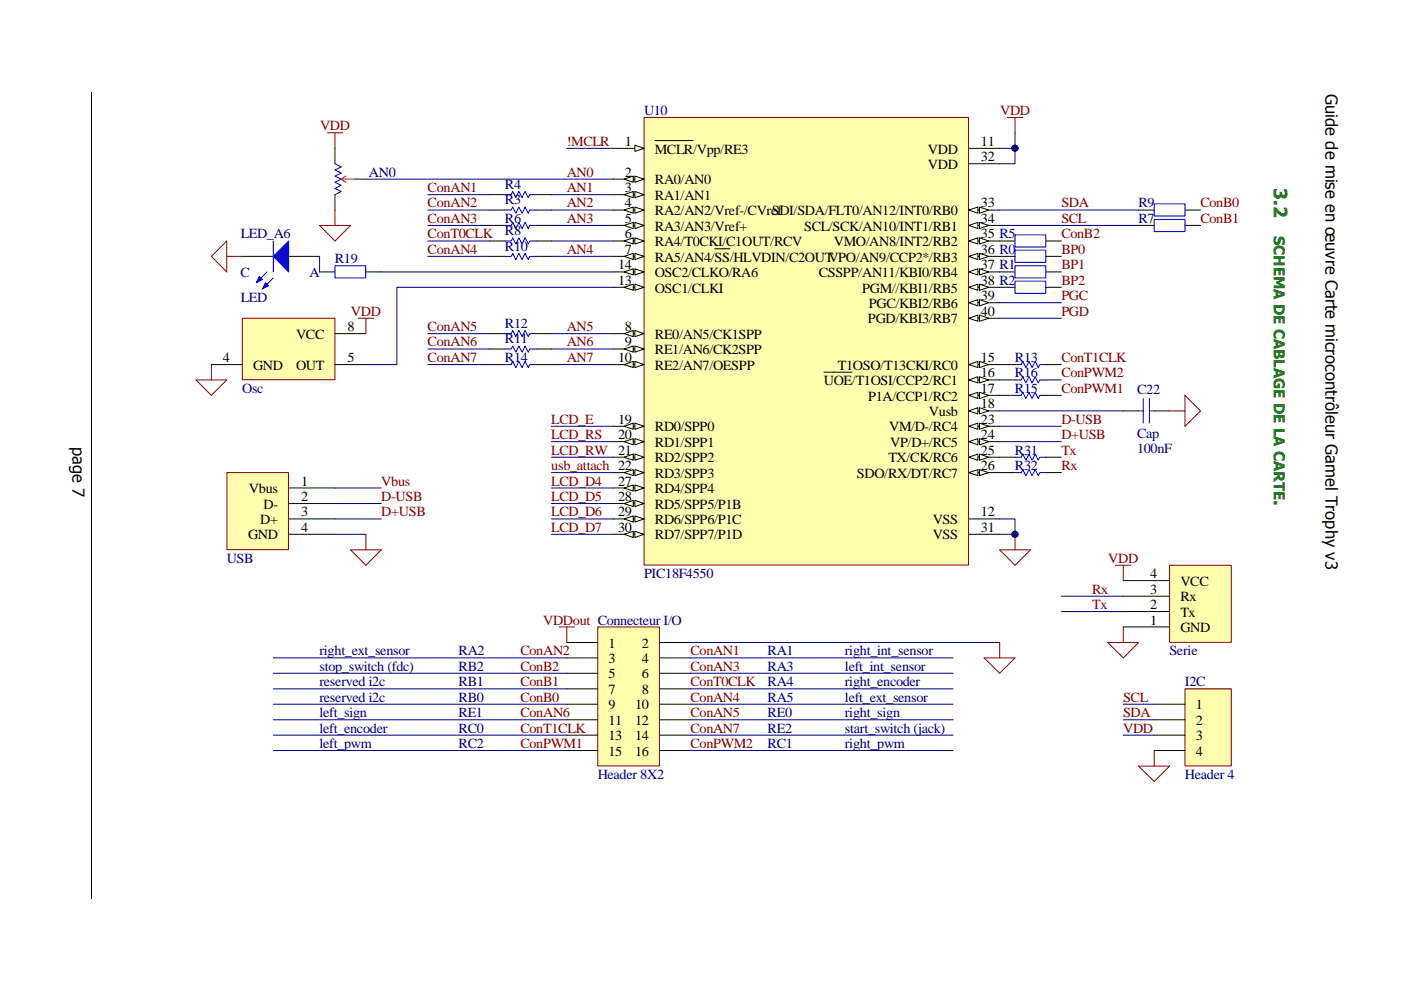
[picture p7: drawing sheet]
<svg xmlns="http://www.w3.org/2000/svg" width="297mm" height="210mm" viewBox="0 0 297 210" stroke-linecap="round" stroke-linejoin="round" font-family="sans-serif">
<path d="M19.4 19.5v171" fill="none" stroke="#000" stroke-width=".21"/>
<path d="M236.5 119.8h3.3M238.2 119.8v3.3M208.6 139.5h6.6l-3.3 3.2zM211.9 136.2v3.3M234.9 136.2h6.5l-3.2 3.3zM238.2 132.9v3.3" fill="none" stroke="#800000" stroke-width=".21"/>
<path d="M251.2 146h9.9v16.4h-9.9z" fill-rule="evenodd" fill="#ffffb0"/>
<path d="M244.7 159.1v3.3M251.2 146h9.9v16.4h-9.9zM241.4 162.4h6.6l-3.3 3.3z" fill="none" stroke="#800000" stroke-width=".21"/>
<path d="M244.7 149.3h6.5M244.7 152.6h6.5M244.7 155.9h6.5M244.7 159.1h6.5" fill="none" stroke="#000" stroke-width=".21"/>
<path d="M238.2 152.6h6.5M238.2 155.9h6.5M238.2 149.3h6.5" fill="none" stroke="#000080" stroke-width=".21"/>
<path d="M126.7 132.9h13.1v29.5h-13.1z" fill-rule="evenodd" fill="#ffffb0"/>
<path d="M126.7 132.9h13.1v29.5h-13.1z" fill="none" stroke="#800000" stroke-width=".21"/>
<g fill="none" stroke="#000" stroke-width=".21">
<path d="M120.2 136.2h6.5M120.2 139.5h6.5M139.9 136.2h6.5M139.9 139.5h6.5M120.2 142.7h6.5M120.2 146h6.5M120.2 149.3h6.5M120.2 152.6h6.5M120.2 155.9h6.5M120.2 159.1h6.5M139.9 142.7h6.5M139.9 146h6.5"/>
<path d="M139.9 149.3h6.5M139.9 152.6h6.5M139.9 155.9h6.5M139.9 159.1h6.5"/>
</g>
<path d="M57.9 139.5h62.3M57.9 142.7h62.3M57.9 146h62.3M57.9 149.3h62.3M57.9 152.6h62.3M57.9 159.1h62.3M57.9 155.9h62.3" fill="none" stroke="#000080" stroke-width=".21"/>
<path d="M248 119.8h13.1v16.4h-13.1z" fill-rule="evenodd" fill="#ffffb0"/>
<path d="M213.6 24.9h3.3M215.2 24.9v3.3M248 119.8h13.1v16.4h-13.1z" fill="none" stroke="#800000" stroke-width=".21"/>
<path d="M238.2 132.9h9.8M238.2 129.7h9.8M238.2 126.4h9.8M238.2 123.1h9.8" fill="none" stroke="#000" stroke-width=".21"/>
<path d="M215.2 28.2v3.3h-3.3" fill="none" stroke="#000080" stroke-width=".21"/>
<circle cx="215.2" cy="31.4" r=".65" fill="#000080"/>
<g fill="none" stroke="#000080" stroke-width=".21">
<path d="M215.2 31.5v3.2h-3.3"/>
<circle cx="215.2" cy="31.4" r=".65"/>
</g>
<circle cx="215.2" cy="31.4" r=".65" fill="#000080"/>
<g fill="none" stroke="#000080" stroke-width=".21">
<path d="M211.9 110h3.3v3.3h-3.3"/>
<circle cx="215.2" cy="31.4" r=".65"/>
</g>
<circle cx="215.2" cy="113.3" r=".64" fill="#000080"/>
<circle cx="215.2" cy="113.3" r=".64" fill="none" stroke="#000080" stroke-width=".21"/>
<path d="M211.9 116.6h6.6l-3.3 3.2zM215.2 113.3v3.3" fill="none" stroke="#800000" stroke-width=".21"/>
<circle cx="215.2" cy="113.3" r=".64" fill="#000080"/>
<g fill="none" stroke="#000080" stroke-width=".21">
<path d="M77.6 38h52.4M90.7 41.3h13.1M90.7 44.5h13.1M90.7 47.8h13.1M90.7 51.1h13.1M90.7 54.4h13.1M116.9 41.3h13.1M116.9 44.5h13.1M116.9 47.8h13.1M116.9 51.1h13.1M116.9 54.4h13.1M90.7 70.7h13.1"/>
<path d="M90.7 74h13.1M90.7 77.3h13.1M116.9 70.7h13.1M116.9 74h13.1M116.9 77.3h13.1M116.9 90.4h13.1M116.9 93.6h13.1M116.9 96.9h13.1M116.9 103.5h13.1M116.9 106.8h13.1M116.9 110h13.1M116.9 113.3h13.1"/>
<circle cx="215.2" cy="113.3" r=".64"/>
</g>
<g fill="none" stroke="#000" stroke-width=".21">
<path d="M71 31.5v3.2M75.3 38h2.3M51.4 54.4h6.5M61.2 54.4h6.6M71 41.3v3.2M103.8 41.3h3.3M103.8 44.5h3.3M103.8 47.8h3.3M103.8 51.1h3.3M103.8 54.4h3.3M113.6 41.3h3.3M113.6 44.5h3.3"/>
<path d="M113.6 47.8h3.3M113.6 51.1h3.3M113.6 54.4h3.3M103.8 70.7h3.3M103.8 74h3.3M103.8 77.3h3.3M113.6 70.7h3.3M113.6 74h3.3M113.6 77.3h3.3"/>
</g>
<path d="M71 34.7l1.3 .7-1.3 .6 1.3 .7-1.3 .6 1.3 .7-1.3 .7 1.3 .6-1.3 .7 1.3 .6-1.3 .7M107.1 41.3h1.3l.3-.7 .7 1.3 .6-1.3 .7 1.3 .6-1.3 .7 1.3 .3-.6h1.3M107.1 44.5h1.3l.3-.6 .7 1.3 .6-1.3 .7 1.3 .6-1.3 .7 1.3 .3-.7h1.3M107.1 47.8h1.3l.3-.6 .7 1.3 .6-1.3 .7 1.3 .6-1.3 .7 1.3 .3-.7h1.3M107.1 51.1h1.3l.3-.7 .7 1.3 .6-1.3 .7 1.3 .6-1.3 .7 1.3 .3-.6h1.3M107.1 54.4h1.3l.3-.7 .7 1.3 .6-1.3 .7 1.3 .6-1.3 .7 1.3 .3-.6h1.3M107.1 70.7h1.3l.3-.6 .7 1.3 .6-1.3 .7 1.3 .6-1.3 .7 1.3 .3-.7h1.3M107.1 74h1.3l.3-.6 .7 1.3 .6-1.3 .7 1.3 .6-1.3 .7 1.3 .3-.7h1.3M107.1 77.3h1.3l.3-.7 .7 1.3 .6-1.3 .7 1.3 .6-1.3 .7 1.3 .3-.6h1.3" fill="none" stroke="#00f" stroke-width=".21"/>
<path d="M72.7 38h2.6M73.3 37.3l-1 .7 1 .7" fill="none" stroke="#f00" stroke-width=".21"/>
<path d="M69.4 28.2h3.3M71 28.2v3.3M67.8 47.8h6.5l-3.3 3.3zM71 44.5v3.3" fill="none" stroke="#800000" stroke-width=".21"/>
<path d="M57.9 54.4l3.3-3.3v6.6z" fill="#00f"/>
<path d="M56.6 57.7l-2.3 2.2M57.9 54.4l3.3-3.3v6.6zM57.9 58.9l-2.2 2.4" fill="none" stroke="#00f" stroke-width=".21"/>
<path d="M55 58.6l.7 .7-1.4 .6z" fill="#00f"/>
<path d="M55 58.6l.7 .7-1.4 .6z" fill="none" stroke="#00f" stroke-width=".21"/>
<path d="M56.3 59.9l.6 .7-1.2 .7z" fill="#00f"/>
<path d="M56.3 59.9l.6 .7-1.2 .7zM57.9 51.1v6.6" fill="none" stroke="#00f" stroke-width=".21"/>
<path d="M48.1 51.1v6.6l-3.3-3.3zM48.1 54.4h3.3M44.8 77.3v3.3M41.6 80.6h6.5l-3.3 3.2z" fill="none" stroke="#800000" stroke-width=".21"/>
<path d="M67.8 54.4v3.3M80.8 57.7h49.2" fill="none" stroke="#000080" stroke-width=".21"/>
<path d="M51.4 67.5h19.6v13h-19.6z" fill-rule="evenodd" fill="#ffffb0"/>
<path d="M51.4 67.5h19.6v13h-19.6zM75.9 67.5h3.3M77.6 67.5v3.2M74.3 116.6h6.5l-3.2 3.2zM77.6 113.3v3.3" fill="none" stroke="#800000" stroke-width=".21"/>
<g fill="none" stroke="#000" stroke-width=".21">
<path d="M44.8 77.3h6.6M71 77.3h6.6M71 70.7h6.6M211.9 77.3h3.3M221.8 77.3h3.2M211.9 96.9h3.3M211.9 83.8h3.3M211.9 80.6h3.3M221.8 96.9h3.2M221.8 83.8h3.2M221.8 80.6h3.2M211.9 100.2h3.3"/>
<path d="M221.8 100.2h3.2"/>
</g>
<path d="M120.2 31.5h9.8M130 60.9h-45.9v16.4h-6.5M211.9 67.5h13.1M211.9 64.2h13.1M211.9 90.4h13.1M211.9 93.6h13.1M71 106.8h9.8M71 110h9.8M71 113.3h6.6M71 103.5h9.8M116.9 100.2h13.1" fill="none" stroke="#000080" stroke-width=".21"/>
<path d="M215.2 77.3h1.3l.4-.7 .6 1.3 .7-1.3 .6 1.3 .7-1.3 .6 1.3 .4-.6h1.3M215.2 96.9h1.3l.4-.6 .6 1.3 .7-1.3 .6 1.3 .7-1.3 .6 1.3 .4-.7h1.3M215.2 83.8h1.3l.4-.6 .6 1.3 .7-1.3 .6 1.3 .7-1.3 .6 1.3 .4-.7h1.3M215.2 80.6h1.3l.4-.7 .6 1.3 .7-1.3 .6 1.3 .7-1.3 .6 1.3 .4-.6h1.3M215.2 100.2h1.3l.4-.6 .6 1.2 .7-1.2 .6 1.2 .7-1.2 .6 1.2 .4-.6h1.3" fill="none" stroke="#00f" stroke-width=".21"/>
<path d="M136.6 24.9h68.7v94.9h-68.7z" fill-rule="evenodd" fill="#ffffb0"/>
<path d="M136.6 24.9h68.7v94.9h-68.7z" fill="none" stroke="#800000" stroke-width=".21"/>
<path d="M130 38h6.6" fill="none" stroke="#000" stroke-width=".21"/>
<path d="M134.6 37.3l2 .7-2 .7z" fill="#ffffe8"/>
<path d="M134.6 37.3l2 .7-2 .7z" fill="none" stroke="#000" stroke-width=".21"/>
<path d="M132.3 38l2-.7v1.4z" fill="#ffffe8"/>
<path d="M132.3 38l2-.7v1.4zM130 41.3h6.6" fill="none" stroke="#000" stroke-width=".21"/>
<path d="M134.6 40.6l2 .7-2 .6z" fill="#ffffe8"/>
<path d="M134.6 40.6l2 .7-2 .6z" fill="none" stroke="#000" stroke-width=".21"/>
<path d="M132.3 41.3l2-.7v1.3z" fill="#ffffe8"/>
<path d="M130 44.5h6.6M132.3 41.3l2-.7v1.3z" fill="none" stroke="#000" stroke-width=".21"/>
<path d="M134.6 43.9l2 .6-2 .7z" fill="#ffffe8"/>
<path d="M134.6 43.9l2 .6-2 .7z" fill="none" stroke="#000" stroke-width=".21"/>
<path d="M132.3 44.5l2-.6v1.3z" fill="#ffffe8"/>
<path d="M130 47.8h6.6M132.3 44.5l2-.6v1.3z" fill="none" stroke="#000" stroke-width=".21"/>
<path d="M134.6 47.2l2 .6-2 .7z" fill="#ffffe8"/>
<path d="M134.6 47.2l2 .6-2 .7z" fill="none" stroke="#000" stroke-width=".21"/>
<path d="M132.3 47.8l2-.6v1.3z" fill="#ffffe8"/>
<path d="M132.3 47.8l2-.6v1.3zM205.4 44.5h6.5" fill="none" stroke="#000" stroke-width=".21"/>
<path d="M205.4 44.5l1.9-.6v1.3z" fill="#ffffe8"/>
<path d="M205.4 44.5l1.9-.6v1.3z" fill="none" stroke="#000" stroke-width=".21"/>
<path d="M207.7 43.9l1.9 .6-1.9 .7z" fill="#ffffe8"/>
<path d="M205.4 47.8h6.5M207.7 43.9l1.9 .6-1.9 .7z" fill="none" stroke="#000" stroke-width=".21"/>
<path d="M205.4 47.8l1.9-.6v1.3z" fill="#ffffe8"/>
<path d="M205.4 47.8l1.9-.6v1.3z" fill="none" stroke="#000" stroke-width=".21"/>
<path d="M207.7 47.2l1.9 .6-1.9 .7z" fill="#ffffe8"/>
<path d="M205.4 51.1h6.5M207.7 47.2l1.9 .6-1.9 .7z" fill="none" stroke="#000" stroke-width=".21"/>
<path d="M205.4 51.1l1.9-.7v1.3z" fill="#ffffe8"/>
<path d="M205.4 51.1l1.9-.7v1.3z" fill="none" stroke="#000" stroke-width=".21"/>
<path d="M207.7 50.4l1.9 .7-1.9 .6z" fill="#ffffe8"/>
<path d="M205.4 54.4h6.5M207.7 50.4l1.9 .7-1.9 .6z" fill="none" stroke="#000" stroke-width=".21"/>
<path d="M205.4 54.4l1.9-.7v1.3z" fill="#ffffe8"/>
<path d="M205.4 54.4l1.9-.7v1.3z" fill="none" stroke="#000" stroke-width=".21"/>
<path d="M207.7 53.7l1.9 .7-1.9 .6z" fill="#ffffe8"/>
<path d="M205.4 57.7h6.5M207.7 53.7l1.9 .7-1.9 .6z" fill="none" stroke="#000" stroke-width=".21"/>
<path d="M205.4 57.7l1.9-.7v1.3z" fill="#ffffe8"/>
<path d="M205.4 57.7l1.9-.7v1.3z" fill="none" stroke="#000" stroke-width=".21"/>
<path d="M207.7 57l1.9 .7-1.9 .6z" fill="#ffffe8"/>
<path d="M207.7 57l1.9 .7-1.9 .6zM205.4 60.9h6.5" fill="none" stroke="#000" stroke-width=".21"/>
<path d="M205.4 60.9l1.9-.7v1.4z" fill="#ffffe8"/>
<path d="M205.4 60.9l1.9-.7v1.4z" fill="none" stroke="#000" stroke-width=".21"/>
<path d="M207.7 60.2l1.9 .7-1.9 .7z" fill="#ffffe8"/>
<path d="M205.4 64.2h6.5M207.7 60.2l1.9 .7-1.9 .7z" fill="none" stroke="#000" stroke-width=".21"/>
<path d="M205.4 64.2l1.9-.7v1.4z" fill="#ffffe8"/>
<path d="M205.4 64.2l1.9-.7v1.4z" fill="none" stroke="#000" stroke-width=".21"/>
<path d="M207.7 63.5l1.9 .7-1.9 .7z" fill="#ffffe8"/>
<path d="M205.4 67.5h6.5M207.7 63.5l1.9 .7-1.9 .7z" fill="none" stroke="#000" stroke-width=".21"/>
<path d="M205.4 67.5l1.9-.7v1.3z" fill="#ffffe8"/>
<path d="M205.4 67.5l1.9-.7v1.3z" fill="none" stroke="#000" stroke-width=".21"/>
<path d="M207.7 66.8l1.9 .7-1.9 .6z" fill="#ffffe8"/>
<path d="M130 31.5h6.6M207.7 66.8l1.9 .7-1.9 .6zM205.4 113.3h6.5" fill="none" stroke="#000" stroke-width=".21"/>
<path d="M134.6 30.8l2 .7-2 .6z" fill="#ffffe8"/>
<path d="M134.6 30.8l2 .7-2 .6zM138.8 29.8h8.2M130 60.9h6.6" fill="none" stroke="#000" stroke-width=".21"/>
<path d="M134.6 60.2l2 .7-2 .7z" fill="#ffffe8"/>
<path d="M134.6 60.2l2 .7-2 .7z" fill="none" stroke="#000" stroke-width=".21"/>
<path d="M132.3 60.9l2-.7v1.4z" fill="#ffffe8"/>
<path d="M130 57.7h6.6M132.3 60.9l2-.7v1.4z" fill="none" stroke="#000" stroke-width=".21"/>
<path d="M134.6 57l2 .7-2 .6z" fill="#ffffe8"/>
<path d="M134.6 57l2 .7-2 .6z" fill="none" stroke="#000" stroke-width=".21"/>
<path d="M132.3 57.7l2-.7v1.3z" fill="#ffffe8"/>
<path d="M205.4 31.5h6.5M205.4 34.7h6.5M130 51.1h6.6M132.3 57.7l2-.7v1.3zM205.4 110h6.5" fill="none" stroke="#000" stroke-width=".21"/>
<path d="M134.6 50.4l2 .7-2 .6z" fill="#ffffe8"/>
<path d="M134.6 50.4l2 .7-2 .6z" fill="none" stroke="#000" stroke-width=".21"/>
<path d="M132.3 51.1l2-.7v1.3z" fill="#ffffe8"/>
<path d="M130 54.4h6.6M132.3 51.1l2-.7v1.3z" fill="none" stroke="#000" stroke-width=".21"/>
<path d="M134.6 53.7l2 .7-2 .6z" fill="#ffffe8"/>
<path d="M134.6 53.7l2 .7-2 .6z" fill="none" stroke="#000" stroke-width=".21"/>
<path d="M132.3 54.4l2-.7v1.3z" fill="#ffffe8"/>
<path d="M132.3 54.4l2-.7v1.3zM151.5 52.7h3.3M205.4 77.3h6.5" fill="none" stroke="#000" stroke-width=".21"/>
<path d="M205.4 77.3l1.9-.7v1.3z" fill="#ffffe8"/>
<path d="M205.4 77.3l1.9-.7v1.3z" fill="none" stroke="#000" stroke-width=".21"/>
<path d="M207.7 76.6l1.9 .7-1.9 .6z" fill="#ffffe8"/>
<path d="M207.7 76.6l1.9 .7-1.9 .6zM205.4 80.6h6.5" fill="none" stroke="#000" stroke-width=".21"/>
<path d="M205.4 80.6l1.9-.7v1.3z" fill="#ffffe8"/>
<path d="M205.4 80.6l1.9-.7v1.3z" fill="none" stroke="#000" stroke-width=".21"/>
<path d="M207.7 79.9l1.9 .7-1.9 .6z" fill="#ffffe8"/>
<path d="M174.7 78.9h5.9M207.7 79.9l1.9 .7-1.9 .6zM205.4 83.8h6.5" fill="none" stroke="#000" stroke-width=".21"/>
<path d="M205.4 83.8l1.9-.6v1.3z" fill="#ffffe8"/>
<path d="M205.4 83.8l1.9-.6v1.3z" fill="none" stroke="#000" stroke-width=".21"/>
<path d="M207.7 83.2l1.9 .6-1.9 .7z" fill="#ffffe8"/>
<path d="M205.4 87.1h6.5M207.7 83.2l1.9 .6-1.9 .7z" fill="none" stroke="#000" stroke-width=".21"/>
<path d="M205.4 87.1l1.9-.7v1.4z" fill="#ffffe8"/>
<path d="M205.4 87.1l1.9-.7v1.4z" fill="none" stroke="#000" stroke-width=".21"/>
<path d="M207.7 86.4l1.9 .7-1.9 .7z" fill="#ffffe8"/>
<path d="M205.4 90.4h6.5M207.7 86.4l1.9 .7-1.9 .7z" fill="none" stroke="#000" stroke-width=".21"/>
<path d="M205.4 90.4l1.9-.7v1.3z" fill="#ffffe8"/>
<path d="M205.4 90.4l1.9-.7v1.3z" fill="none" stroke="#000" stroke-width=".21"/>
<path d="M207.7 89.7l1.9 .7-1.9 .6z" fill="#ffffe8"/>
<path d="M205.4 93.6h6.5M207.7 89.7l1.9 .7-1.9 .6z" fill="none" stroke="#000" stroke-width=".21"/>
<path d="M205.4 93.6l1.9-.6v1.3z" fill="#ffffe8"/>
<path d="M205.4 93.6l1.9-.6v1.3z" fill="none" stroke="#000" stroke-width=".21"/>
<path d="M207.7 93l1.9 .6-1.9 .7z" fill="#ffffe8"/>
<path d="M205.4 96.9h6.5M207.7 93l1.9 .6-1.9 .7z" fill="none" stroke="#000" stroke-width=".21"/>
<path d="M205.4 96.9l1.9-.6v1.3z" fill="#ffffe8"/>
<path d="M205.4 96.9l1.9-.6v1.3z" fill="none" stroke="#000" stroke-width=".21"/>
<path d="M207.7 96.3l1.9 .6-1.9 .7z" fill="#ffffe8"/>
<path d="M207.7 96.3l1.9 .6-1.9 .7zM205.4 100.2h6.5" fill="none" stroke="#000" stroke-width=".21"/>
<path d="M205.4 100.2l1.9-.6v1.2z" fill="#ffffe8"/>
<path d="M205.4 100.2l1.9-.6v1.2z" fill="none" stroke="#000" stroke-width=".21"/>
<path d="M207.7 99.6l1.9 .6-1.9 .6z" fill="#ffffe8"/>
<path d="M130 90.4h6.6M207.7 99.6l1.9 .6-1.9 .6z" fill="none" stroke="#000" stroke-width=".21"/>
<path d="M134.6 89.7l2 .7-2 .6z" fill="#ffffe8"/>
<path d="M134.6 89.7l2 .7-2 .6z" fill="none" stroke="#000" stroke-width=".21"/>
<path d="M132.3 90.4l2-.7v1.3z" fill="#ffffe8"/>
<path d="M130 93.6h6.6M132.3 90.4l2-.7v1.3z" fill="none" stroke="#000" stroke-width=".21"/>
<path d="M134.6 93l2 .6-2 .7z" fill="#ffffe8"/>
<path d="M134.6 93l2 .6-2 .7z" fill="none" stroke="#000" stroke-width=".21"/>
<path d="M132.3 93.6l2-.6v1.3z" fill="#ffffe8"/>
<path d="M130 96.9h6.6M132.3 93.6l2-.6v1.3z" fill="none" stroke="#000" stroke-width=".21"/>
<path d="M134.6 96.3l2 .6-2 .7z" fill="#ffffe8"/>
<path d="M134.6 96.3l2 .6-2 .7z" fill="none" stroke="#000" stroke-width=".21"/>
<path d="M132.3 96.9l2-.6v1.3z" fill="#ffffe8"/>
<path d="M132.3 96.9l2-.6v1.3zM130 100.2h6.6" fill="none" stroke="#000" stroke-width=".21"/>
<path d="M134.6 99.6l2 .6-2 .6z" fill="#ffffe8"/>
<path d="M134.6 99.6l2 .6-2 .6z" fill="none" stroke="#000" stroke-width=".21"/>
<path d="M132.3 100.2l2-.6v1.2z" fill="#ffffe8"/>
<path d="M130 103.5h6.6M132.3 100.2l2-.6v1.2z" fill="none" stroke="#000" stroke-width=".21"/>
<path d="M134.6 102.8l2 .7-2 .6z" fill="#ffffe8"/>
<path d="M134.6 102.8l2 .7-2 .6z" fill="none" stroke="#000" stroke-width=".21"/>
<path d="M132.3 103.5l2-.7v1.3z" fill="#ffffe8"/>
<path d="M130 106.8h6.6M132.3 103.5l2-.7v1.3z" fill="none" stroke="#000" stroke-width=".21"/>
<path d="M134.6 106.1l2 .7-2 .6z" fill="#ffffe8"/>
<path d="M134.6 106.1l2 .7-2 .6z" fill="none" stroke="#000" stroke-width=".21"/>
<path d="M132.3 106.8l2-.7v1.3z" fill="#ffffe8"/>
<path d="M130 110h6.6M132.3 106.8l2-.7v1.3z" fill="none" stroke="#000" stroke-width=".21"/>
<path d="M134.6 109.4l2 .6-2 .7z" fill="#ffffe8"/>
<path d="M134.6 109.4l2 .6-2 .7z" fill="none" stroke="#000" stroke-width=".21"/>
<path d="M132.3 110l2-.6v1.3z" fill="#ffffe8"/>
<path d="M130 113.3h6.6M132.3 110l2-.6v1.3z" fill="none" stroke="#000" stroke-width=".21"/>
<path d="M134.6 112.6l2 .7-2 .7z" fill="#ffffe8"/>
<path d="M134.6 112.6l2 .7-2 .7z" fill="none" stroke="#000" stroke-width=".21"/>
<path d="M132.3 113.3l2-.7v1.4z" fill="#ffffe8"/>
<path d="M130 70.7h6.6M132.3 113.3l2-.7v1.4z" fill="none" stroke="#000" stroke-width=".21"/>
<path d="M134.6 70.1l2 .6-2 .7z" fill="#ffffe8"/>
<path d="M134.6 70.1l2 .6-2 .7z" fill="none" stroke="#000" stroke-width=".21"/>
<path d="M132.3 70.7l2-.6v1.3z" fill="#ffffe8"/>
<path d="M130 74h6.6M132.3 70.7l2-.6v1.3z" fill="none" stroke="#000" stroke-width=".21"/>
<path d="M134.6 73.4l2 .6-2 .7z" fill="#ffffe8"/>
<path d="M134.6 73.4l2 .6-2 .7z" fill="none" stroke="#000" stroke-width=".21"/>
<path d="M132.3 74l2-.6v1.3z" fill="#ffffe8"/>
<path d="M130 77.3h6.6M132.3 74l2-.6v1.3z" fill="none" stroke="#000" stroke-width=".21"/>
<path d="M134.6 76.6l2 .7-2 .6z" fill="#ffffe8"/>
<path d="M134.6 76.6l2 .7-2 .6z" fill="none" stroke="#000" stroke-width=".21"/>
<path d="M132.3 77.3l2-.7v1.3z" fill="#ffffe8"/>
<g fill="none" stroke="#000" stroke-width=".21">
<path d="M67.8 57.7h3.2M77.6 57.7h3.2M211.9 54.4h3.3M211.9 51.1h3.3M211.9 57.7h3.3M221.8 54.4h3.2M221.8 51.1h3.2M221.8 57.7h3.2M241.4 47.8h3.3M241.4 44.5h3.3M251.2 47.8h3.3M251.2 44.5h3.3"/>
<path d="M132.3 77.3l2-.7v1.3zM211.9 60.9h3.3M221.8 60.9h3.2M238.2 87.1h3.2M244.7 87.1h3.3"/>
</g>
<path d="M248 87.1h3.2M251.2 83.8l3.3 3.3-3.3 3.3zM118.6 132.9h3.2M120.2 132.9v3.3" fill="none" stroke="#800000" stroke-width=".21"/>
<path d="M211.9 44.5h29.5M211.9 47.8h29.5M211.9 87.1h26.3" fill="none" stroke="#000080" stroke-width=".21"/>
<path d="M71 56.3h6.5v2.6h-6.5zM215.2 53h6.5v2.6h-6.5zM215.2 49.8h6.5v2.6h-6.5zM215.2 56.3h6.5v2.6h-6.5zM215.2 59.6h6.5v2.6h-6.5zM244.7 46.5h6.5v2.6h-6.5zM244.7 43.2h6.5v2.6h-6.5zM241.4 87.1h1M242.4 84.5v5.2M243.7 84.5v5.2M243.7 87.1h1" fill="none" stroke="#00f" stroke-width=".21"/>
<path d="M48.1 100.2h13.1v16.3h-13.1z" fill-rule="evenodd" fill="#ffffb0"/>
<path d="M48.1 100.2h13.1v16.3h-13.1z" fill="none" stroke="#800000" stroke-width=".21"/>
<path d="M61.2 103.5h9.8M61.2 106.8h9.8M61.2 110h9.8M61.2 113.3h9.8" fill="none" stroke="#000" stroke-width=".21"/>
<path d="M146.4 136.2h65.5M146.4 139.5h55.7M225 126.4h13.2M225 129.7h13.2M146.4 142.7h55.7M146.4 146h55.7M146.4 149.3h55.7M146.4 152.6h55.7M146.4 155.9h55.7M146.4 159.1h55.7" fill="none" stroke="#000080" stroke-width=".21"/>
<g font-size="3.9" fill="#008000">
<text x="270.1" y="40" transform="rotate(90 270.1 40)">3.2</text>
<text x="270.1" y="106.1" transform="rotate(90 270.1 106.1)">.</text>
</g>
<g font-size="3.5">
<text x="281" y="20" transform="rotate(90 281 20)">Guide de mise en œuvre Carte microcontrôleur Gamel Trophy v3</text>
<text x="15.4" y="94.7" transform="rotate(90 15.4 94.7)">page 7</text>
</g>
<text font-size="3.2" fill="#008000" x="270.1" y="50" transform="rotate(90 270.1 50)">SCHEMA DE CABLAGE DE LA CARTE</text>
<g font-size="3" fill="#800000">
<text x="67.8" y="27.6">VDD</text>
<text x="212" y="24.3">VDD</text>
<text x="120.2" y="30.9">!MCLR</text>
<text x="90.7" y="40.7">ConAN1</text>
<text x="120.2" y="40.7">AN1</text>
<text x="120.2" y="37.5">AN0</text>
<text x="90.7" y="44">ConAN2</text>
<text x="90.7" y="47.3">ConAN3</text>
<text x="120.2" y="44">AN2</text>
<text x="120.2" y="47.3">AN3</text>
<text x="225" y="47.3">SCL</text>
<text x="225" y="44">SDA</text>
<text x="254.5" y="44">ConB0</text>
<text x="254.5" y="47.3">ConB1</text>
<text x="90.7" y="50.5">ConT0CLK</text>
<text x="90.7" y="53.8">ConAN4</text>
<text x="120.2" y="53.8">AN4</text>
<text x="225" y="53.8">BP0</text>
<text x="225" y="50.5">ConB2</text>
<text x="225" y="57.1">BP1</text>
<text x="225" y="63.6">PGC</text>
<text x="225" y="60.4">BP2</text>
<text x="74.4" y="66.9">VDD</text>
<text x="90.7" y="70.2">ConAN5</text>
<text x="120.2" y="70.2">AN5</text>
<text x="225" y="66.9">PGD</text>
<text x="90.7" y="73.4">ConAN6</text>
<text x="90.7" y="76.8">ConAN7</text>
<text x="120.2" y="73.4">AN6</text>
<text x="120.2" y="76.8">AN7</text>
<text x="225" y="76.8">ConT1CLK</text>
<text x="225" y="83.3">ConPWM1</text>
<text x="225" y="80">ConPWM2</text>
<text x="116.9" y="89.8">LCD_E</text>
<text x="225" y="89.8">D-USB</text>
<text x="116.9" y="93.1">LCD_RS</text>
<text x="225" y="93.1">D+USB</text>
<text x="116.9" y="96.4">LCD_RW</text>
<text x="116.9" y="99.7">usb_attach 22</text>
<text x="225" y="96.4">Tx</text>
<text x="225" y="99.7">Rx</text>
<text x="80.8" y="106.2">D-USB</text>
<text x="80.8" y="103">Vbus</text>
<text x="116.9" y="103">LCD_D4</text>
<text x="116.9" y="106.2">LCD_D5</text>
<text x="80.8" y="109.5">D+USB</text>
<text x="116.9" y="109.5">LCD_D6</text>
<text x="116.9" y="112.8">LCD_D7</text>
<text x="235" y="119.3">VDD</text>
<text x="231.5" y="125.9">Rx</text>
<text x="231.5" y="129.1">Tx</text>
<text x="115.2" y="132.4">VDDout Connecteur I/O</text>
<text x="110.3" y="138.9">ConAN2</text>
<text x="110.3" y="142.2">ConB2</text>
<text x="146.4" y="138.9">ConAN1</text>
<text x="146.4" y="142.2">ConAN3</text>
<text x="110.3" y="148.8">ConB0</text>
<text x="110.3" y="145.5">ConB1</text>
<text x="146.4" y="148.8">ConAN4</text>
<text x="146.4" y="145.5">ConT0CLK</text>
<text x="238.1" y="148.8">SCL</text>
<text x="110.3" y="152.1">ConAN6</text>
<text x="110.3" y="155.3">ConT1CLK</text>
<text x="146.4" y="152.1">ConAN5</text>
<text x="146.4" y="155.3">ConAN7</text>
<text x="238.1" y="152.1">SDA</text>
<text x="238.1" y="155.3">VDD</text>
<text x="110.3" y="158.6">ConPWM1</text>
<text x="146.4" y="158.6">ConPWM2</text>
</g>
<g font-size="3" fill="#000080">
<text x="136.6" y="24.3">U10</text>
<text x="78.2" y="37.5">AN0</text>
<text x="107" y="40">R4</text>
<text x="107" y="43.3">R3</text>
<text x="107" y="47.3">R6</text>
<text x="241.4" y="47.3">R7</text>
<text x="241.4" y="44">R9</text>
<text x="51" y="50.5">LED_A6</text>
<text x="107" y="49.9">R8</text>
<text x="107" y="53.2">R10</text>
<text x="51" y="58.7">C</text>
<text x="65.6" y="58.7">A</text>
<text x="71" y="55.8">R19</text>
<text x="51" y="64">LED</text>
<text x="107" y="69.6">R12</text>
<text x="107" y="72.8">R11</text>
<text x="107" y="76.8">R14</text>
<text x="215.2" y="76.8">R13</text>
<text x="51.3" y="83.3">Osc</text>
<text x="215.2" y="83.3">R15</text>
<text x="215.2" y="80">R16</text>
<text x="241.1" y="83.6">C22</text>
<text x="241.1" y="92.8">Cap</text>
<text x="215.2" y="96.4">R31</text>
<text x="215.2" y="99.7">R32</text>
<text x="241.1" y="96.1">100nF</text>
<text x="48.1" y="119.3">USB</text>
<text x="136.6" y="122.6">PIC18F4550</text>
<text x="67.7" y="142.2">stop_switch (fdc)</text>
<text x="67.7" y="138.9">right_ext_sensor</text>
<text x="97.2" y="138.9">RA2</text>
<text x="97.2" y="142.2">RB2</text>
<text x="162.8" y="138.9">RA1</text>
<text x="162.8" y="142.2">RA3</text>
<text x="179.1" y="138.9">right_int_sensor</text>
<text x="179.1" y="142.2">left_int_sensor</text>
<text x="247.9" y="138.9">Serie</text>
<text x="67.7" y="145.5">reserved i2c</text>
<text x="67.7" y="148.8">reserved i2c</text>
<text x="97.2" y="148.8">RB0</text>
<text x="97.2" y="145.5">RB1</text>
<text x="162.8" y="148.8">RA5</text>
<text x="162.8" y="145.5">RA4</text>
<text x="179.1" y="148.8">left_ext_sensor</text>
<text x="179.1" y="145.5">right_encoder</text>
<text x="251.2" y="145.5">I2C</text>
<text x="67.7" y="152.1">left_sign</text>
<text x="67.7" y="155.3">left_encoder</text>
<text x="97.2" y="152.1">RE1</text>
<text x="97.2" y="155.3">RC0</text>
<text x="162.8" y="152.1">RE0</text>
<text x="162.8" y="155.3">RE2</text>
<text x="179.1" y="152.1">right_sign</text>
<text x="179.1" y="155.3">start_switch (jack)</text>
<text x="67.7" y="158.6">left_pwm</text>
<text x="97.2" y="158.6">RC2</text>
<text x="162.8" y="158.6">RC1</text>
<text x="179.1" y="158.6">right_pwm</text>
<text x="126.7" y="165.1">Header 8X2</text>
<text x="251.2" y="165.1">Header 4</text>
</g>
<g font-size="3">
<text x="132.5" y="30.9">1</text>
<text x="138.8" y="32.6">MCLR/Vpp/RE3</text>
<text x="196.8" y="32.6">VDD</text>
<text x="196.8" y="35.8">VDD</text>
<text x="208" y="30.9">11</text>
<text x="208" y="34.2">32</text>
<text x="132.5" y="37.5">2</text>
<text x="132.5" y="40.7">3</text>
<text x="138.8" y="39.1">RA0/AN0</text>
<text x="132.5" y="44">4</text>
<text x="132.5" y="47.3">5</text>
<text x="138.8" y="42.4">RA1/AN1</text>
<text x="138.8" y="45.6">RA2/AN2/Vref-/CVref</text>
<text x="163.6" y="45.6">SDI/SDA/FLT0/AN12/INT0/RB0</text>
<text x="208" y="44">33</text>
<text x="208" y="47.3">34</text>
<text x="132.5" y="50.5">6</text>
<text x="132.5" y="53.8">7</text>
<text x="138.8" y="48.9">RA3/AN3/Vref+</text>
<text x="138.8" y="52.2">RA4/T0CKI/C1OUT/RCV</text>
<text x="170.5" y="48.9">SCL/SCK/AN10/INT1/RB1</text>
<text x="176.8" y="52.2">VMO/AN8/INT2/RB2</text>
<text x="208" y="50.5">35 R5</text>
<text x="208" y="53.8">36 R0</text>
<text x="131" y="57.1">14</text>
<text x="138.8" y="58.7">OSC2/CLKO/RA6</text>
<text x="138.8" y="55.5">RA5/AN4/SS/HLVDIN/C2OUTVPO/AN9/CCP2*/RB3</text>
<text x="173.6" y="58.7">CSSPP/AN11/KBI0/RB4</text>
<text x="208" y="57.1">37 R1</text>
<text x="131" y="60.4">13</text>
<text x="138.8" y="62">OSC1/CLKI</text>
<text x="182.8" y="62">PGM//KBI1/RB5</text>
<text x="184.2" y="65.3">PGC/KBI2/RB6</text>
<text x="208" y="60.4">38 R2</text>
<text x="208" y="63.6">39</text>
<text x="62.8" y="71.8">VCC</text>
<text x="73.6" y="70.2">8</text>
<text x="132.5" y="70.2">8</text>
<text x="138.8" y="71.8">RE0/AN5/CK1SPP</text>
<text x="184" y="68.5">PGD/KBI3/RB7</text>
<text x="208" y="66.9">40</text>
<text x="47.3" y="76.8">4</text>
<text x="73.6" y="76.8">5</text>
<text x="131" y="76.8">10</text>
<text x="132.5" y="73.4">9</text>
<text x="138.8" y="75.1">RE1/AN6/CK2SPP</text>
<text x="208" y="76.8">15</text>
<text x="53.7" y="78.4">GND</text>
<text x="62.8" y="78.4">OUT</text>
<text x="138.8" y="78.4">RE2/AN7/OESPP</text>
<text x="174.7" y="81.7">UOE/T1OSI/CCP2/RC1</text>
<text x="177.6" y="78.4">T1OSO/T13CKI/RC0</text>
<text x="208" y="80">16</text>
<text x="208" y="83.3">17</text>
<text x="131" y="89.8">19</text>
<text x="184.1" y="84.9">P1A/CCP1/RC2</text>
<text x="197" y="88.2">Vusb</text>
<text x="208" y="89.8">23</text>
<text x="208" y="86.6">18</text>
<text x="131" y="93.1">20</text>
<text x="138.8" y="91.5">RD0/SPP0</text>
<text x="138.8" y="94.7">RD1/SPP1</text>
<text x="188.5" y="91.5">VM/D-/RC4</text>
<text x="188.7" y="94.7">VP/D+/RC5</text>
<text x="208" y="93.1">24</text>
<text x="131" y="96.4">21</text>
<text x="138.8" y="98">RD2/SPP2</text>
<text x="138.8" y="101.3">RD3/SPP3</text>
<text x="181.7" y="101.3">SDO/RX/DT/RC7</text>
<text x="188.4" y="98">TX/CK/RC6</text>
<text x="208" y="99.7">26</text>
<text x="208" y="96.4">25</text>
<text x="52.8" y="104.6">Vbus</text>
<text x="55.9" y="107.9">D-</text>
<text x="63.8" y="103">1</text>
<text x="63.8" y="106.2">2</text>
<text x="131" y="103">27</text>
<text x="131" y="106.2">28</text>
<text x="138.8" y="104.6">RD4/SPP4</text>
<text x="138.8" y="107.9">RD5/SPP5/P1B</text>
<text x="55.1" y="111.1">D+</text>
<text x="63.8" y="112.8">4</text>
<text x="63.8" y="109.5">3</text>
<text x="131" y="109.5">29</text>
<text x="131" y="112.8">30</text>
<text x="138.8" y="111.1">RD6/SPP6/P1C</text>
<text x="197.8" y="111.1">VSS</text>
<text x="208" y="112.8">31</text>
<text x="208" y="109.5">12</text>
<text x="52.6" y="114.4">GND</text>
<text x="138.8" y="114.4">RD7/SPP7/P1D</text>
<text x="197.8" y="114.4">VSS</text>
<text x="243.9" y="125.9">3</text>
<text x="243.9" y="122.6">4</text>
<text x="250.3" y="124.2">VCC</text>
<text x="243.9" y="129.1">2</text>
<text x="250.3" y="130.8">Tx</text>
<text x="250.3" y="127.5">Rx</text>
<text x="129" y="137.3">1</text>
<text x="136.1" y="137.3">2</text>
<text x="243.9" y="132.4">1</text>
<text x="250.3" y="134">GND</text>
<text x="129" y="140.6">3</text>
<text x="129" y="143.8">5</text>
<text x="136.1" y="140.6">4</text>
<text x="136.1" y="143.8">6</text>
<text x="129" y="147.2">7</text>
<text x="136.1" y="147.2">8</text>
<text x="129" y="150.4">9</text>
<text x="129" y="153.7">11</text>
<text x="134.6" y="150.4">10</text>
<text x="134.6" y="153.7">12</text>
<text x="253.5" y="150.4">1</text>
<text x="253.5" y="153.7">2</text>
<text x="129" y="157">13</text>
<text x="129" y="160.2">15</text>
<text x="134.6" y="157">14</text>
<text x="134.6" y="160.2">16</text>
<text x="253.5" y="157">3</text>
<text x="253.5" y="160.2">4</text>
</g>
</svg>
